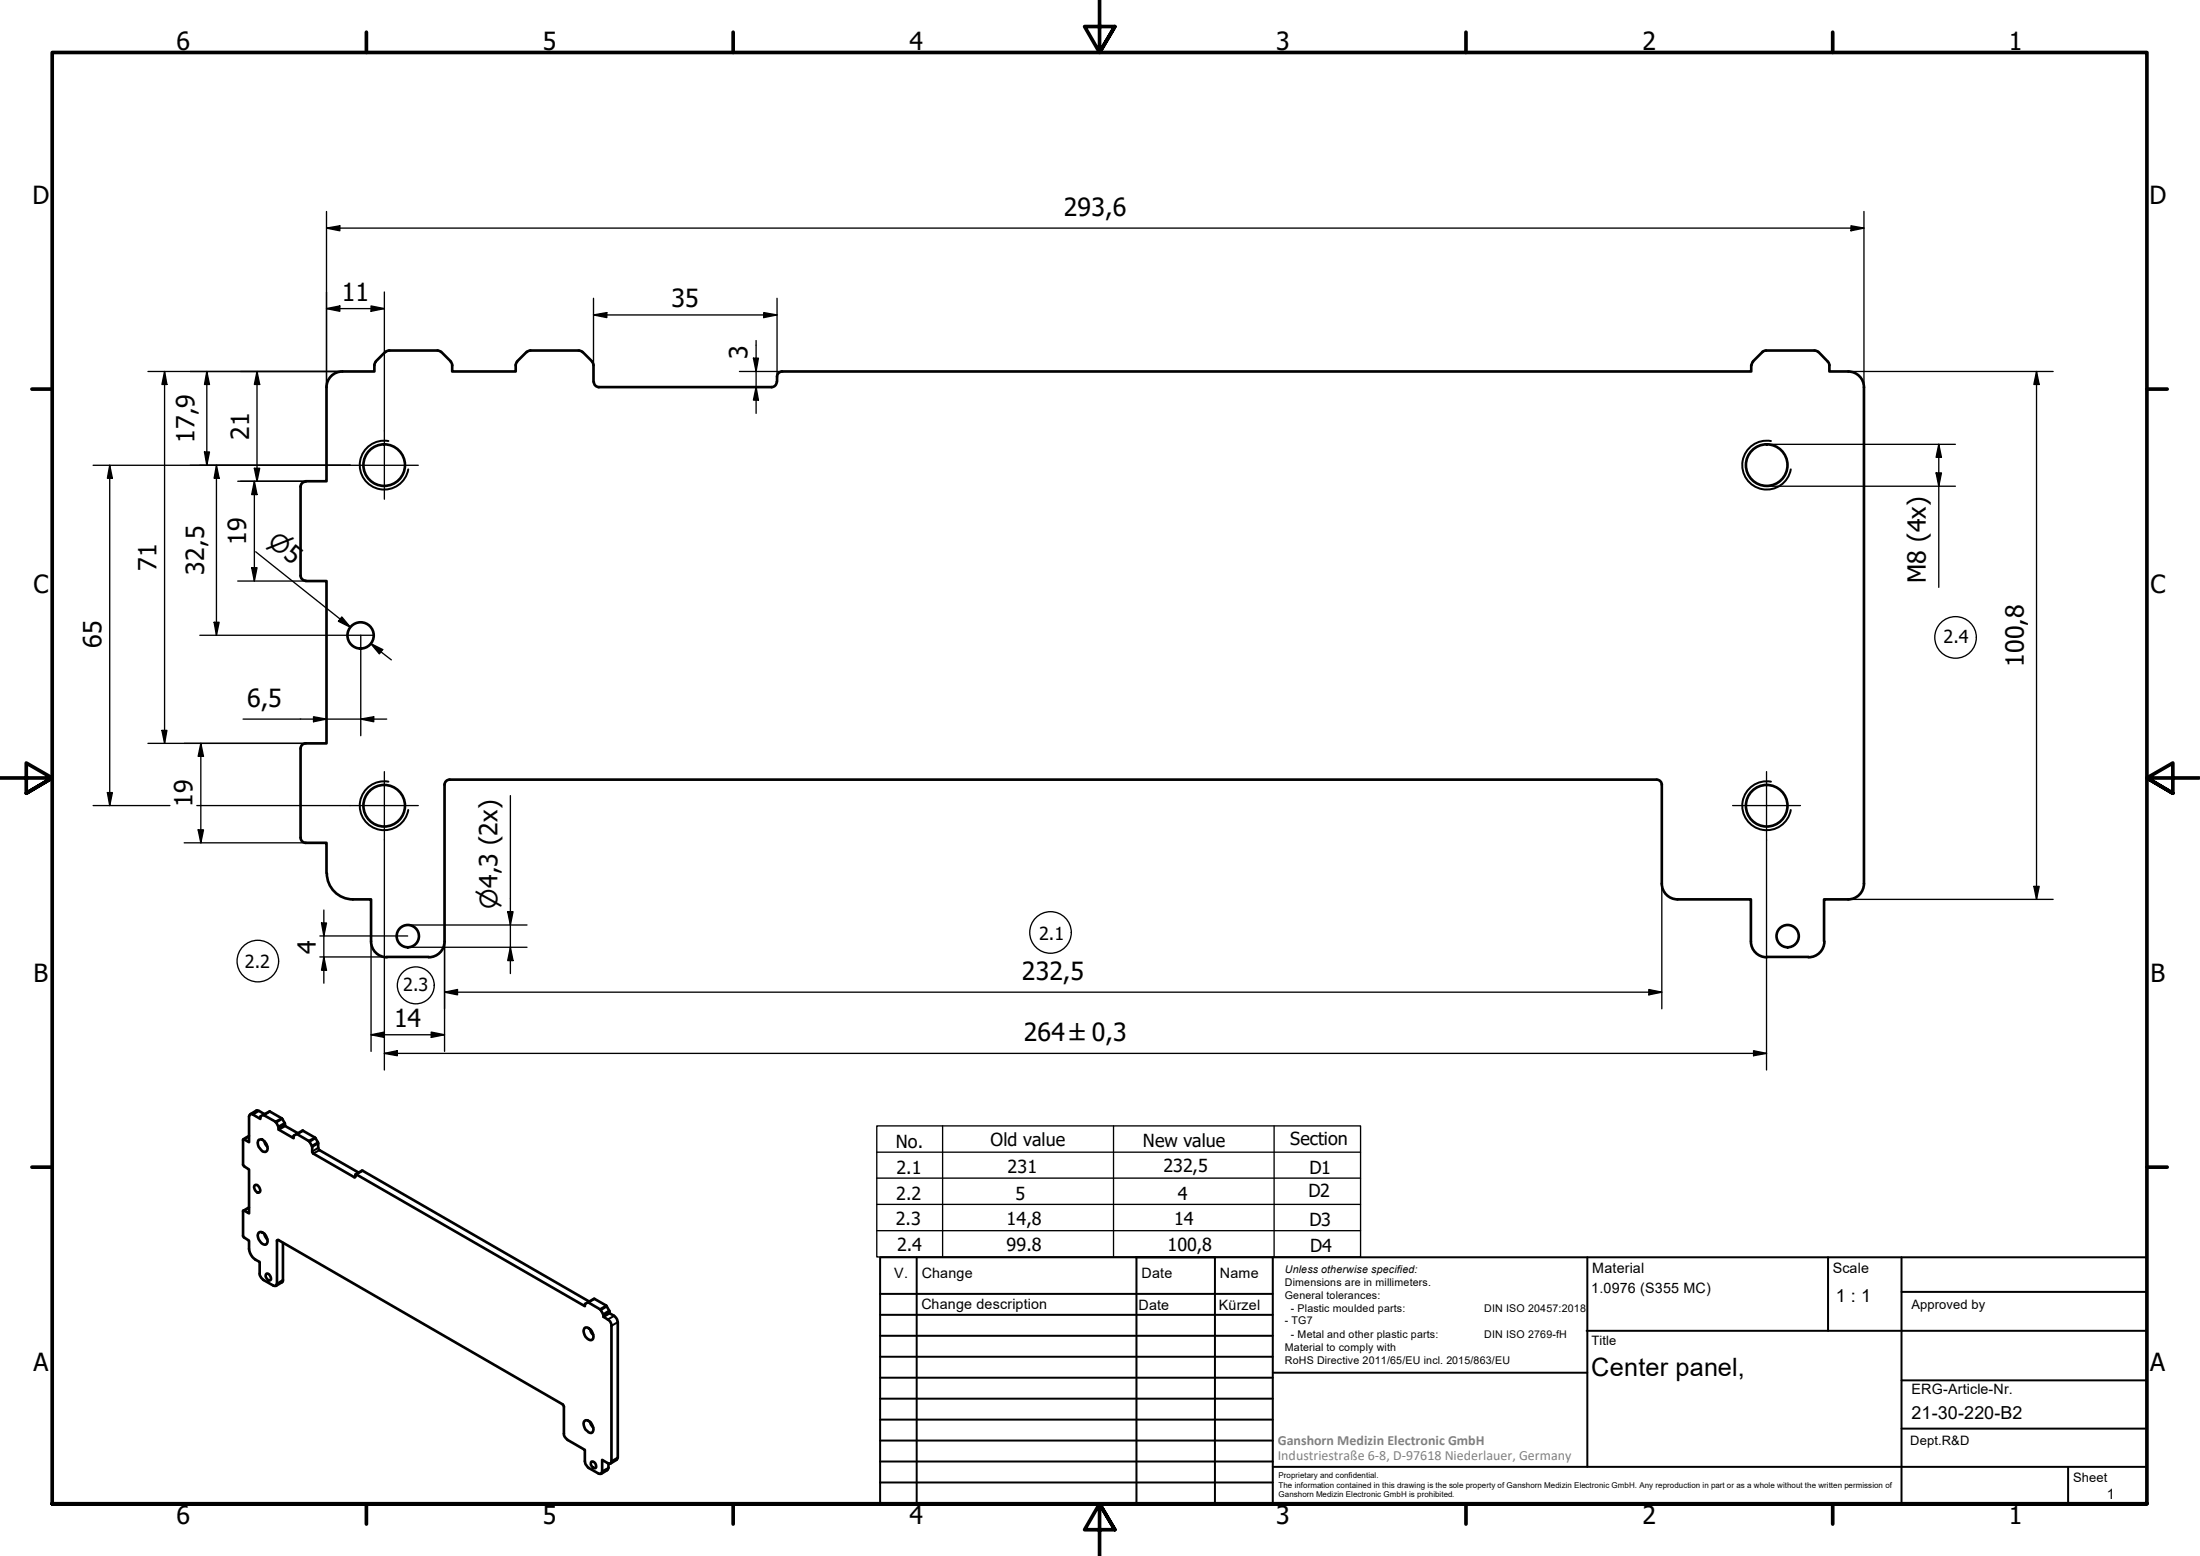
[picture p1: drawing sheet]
<svg xmlns="http://www.w3.org/2000/svg" width="420mm" height="297mm" viewBox="0 0 420 297" stroke-linecap="round" stroke-linejoin="round" font-family="sans-serif">
<!-- layer: Visible (ISO) -->
<g fill="none" stroke="#000" stroke-width=".51">
<path d="M65.4 70.9a3 3 0 0 0-3 3v18h-4M71.5 69.7v1.2h-6.1M71.8 69l-.3 .7M73.6 67.2l-1.8 1.8M74.3 66.9h9.2l.7 .3M74.3 66.9l-.7 .3M84.3 67.2l1.8 1.8M86.1 69l.3 .7M86.4 69.7v1.2h12.1v-1.2M98.8 69l-.3 .7M100.6 67.2l-1.9 1.8M101.3 66.9h9.2l.7 .3"/>
<path d="M101.3 66.9l-.7 .3M111.3 67.2l1.8 1.8M113.1 69l.2 .7M113.3 69.7v3.2M113.4 72.9a.98 .98 0 0 0 1 1M114.4 73.9h33M148.3 72.9a.98 .98 0 0 1-.9 1M148.4 71.9v1M149.4 70.9a.98 .98 0 0 0-1 1M334.5 69.7v1.2h-185.1M334.8 69l-.3 .7M336.6 67.2l-1.8 1.8"/>
<path d="M337.3 66.9l-.7 .3M337.3 66.9h9.3l.6 .3M347.3 67.2l1.8 1.8M349.1 69l.3 .7M349.4 69.7v1.2h3.6a3 3 0 0 1 3 3v94.8a3 3 0 0 1-3 3h-4.6v8M57.4 92.9v17M58.4 91.9a.98 .98 0 0 0-1 1M57.4 109.9a.98 .98 0 0 0 1 1M58.4 110.9h4v31h-4M58.4 141.9a.98 .98 0 0 0-1 1v17a.99 .99 0 0 0 1 1M84.9 149.8v29.9a3 3 0 0 1-3 3M85.9 148.8h230.5"/>
<path d="M85.9 148.8a.98 .98 0 0 0-1 1M316.4 148.8a.98 .98 0 0 1 1 1M317.4 149.8v18.9a3 3 0 0 0 3 3h14v8a3 3 0 0 0 3 3M58.4 160.9h4v5.8M62.4 166.7a5 5 0 0 0 5 5M67.4 171.7h3.5v8a3 3 0 0 0 3 3M348.4 179.7a3 3 0 0 1-3 3M73.9 182.7h8M337.4 182.7h8M47.6 216.8l-1.1 .7M47.8 212.7l1.3-.8 1.4 .8M49.4 217.6a1.16 1.16 0 0 1 1.5 .9 1 1 0 0 1-.2 1.4 1.7 1.7 0 0 1-1.5-1.7z"/>
<path d="M50.2 212.8l2.6 1.5a1.57 1.57 0 0 1 .4 1.3l1.2-.7M50.5 217.9l.2 .5 .4 .5M53.2 215.6l2.9 1.7v-.5l1.7-1 2.5 1.5a2.36 2.36 0 0 1 .5 2l.2 .3 7.5 4.2M56.6 216.5l2.5 1.5a2.58 2.58 0 0 1 .5 1.9l.2 .3 7.8 4.5h.2l.1-.5h.2l43.6 25.2 .1-.5 1.7-.9 2.3 1.2 .6 1.1v.4a2.34 2.34 0 0 1 1.5 1.4l.1 26.1-.3 .5-1.1 .7M56.9 216.3l-2.5-1.4v-.4l-.6-1-2.3-1.4-1.7 1-.1 .5-1.6-1-.5 .3v5.1l-1.1-.5h-.1v4.9l1.2 .9v8.3l-1.1-.5h-.1v4.9l1.2 .8a3.8 3.8 0 0 0 .6 3.2l.6 .5 .8 .4v2.5l.3 .6 .4 .3 1.9 1.1a.44 .44 0 0 0 .5 0 .44 .44 0 0 0 .2-.4v-8.2l.2-.1 54.3 31.4 .3 .4v5.4l.1 .3 .6 .7 3.3 1.9v2.1l.1 .6 .6 .7 1.9 1.1a.41 .41 0 0 0 .6-.2l.1-2.4 1.1 .6 .4 .1 .3-.3v-26.3l-.2-.3a2.46 2.46 0 0 0-1.3-1.1M47.6 230.5l-1.1 .6M48.6 226.4l.1-.2a.92 .92 0 0 1 .8 1.4 .95 .95 0 0 1-.9-1.2zM49.4 235.3a1.27 1.27 0 0 1 1.7 1.3 .7 .7 0 0 1-.6 1 1.74 1.74 0 0 1-1.1-2.3zM50.5 235.5l.2 .6 .4 .5M54 237.3v7.2v.2l-1.3 .8M67.9 224.1l1.3-.7 .1 .1 43.2 25M50.8 243.3l.1-.2a.89 .89 0 0 1 .7 1.3 .84 .84 0 0 1-.8-1.1z"/>
<path d="M111.6 253.5a1.27 1.27 0 0 1 1.7 1.3 .75 .75 0 0 1-.3 1 1.63 1.63 0 0 1-1.4-2.3zM112.2 248.7l2.5 1.3 .5 .9 .1 .5 1.1-.7M112.7 253.7l.2 .7 .4 .4M111.6 271.3a1.27 1.27 0 0 1 1.7 1.2 .66 .66 0 0 1-.2 1 .66 .66 0 0 1-1-.3 1.53 1.53 0 0 1-.5-1.9zM112.7 271.4l.2 .6 .4 .5M112.9 279.1a.79 .79 0 0 1 .8 .3 .79 .79 0 0 1 0 .9l-.5-.2a.83 .83 0 0 1-.3-1zM116.2 279.4l-.1 1.1-1.3 .9"/>
<circle cx="73.4" cy="88.8" r="4"/>
<circle cx="337.4" cy="88.8" r="4"/>
<circle cx="68.9" cy="121.3" r="2.51"/>
<circle cx="73.4" cy="153.8" r="4"/>
<circle cx="337.4" cy="153.8" r="4"/>
<circle cx="77.9" cy="178.7" r="2.13"/>
<circle cx="341.4" cy="178.7" r="2.13"/>
</g>
<!-- layer: Visible Narrow (ISO) -->
<g fill="none" stroke="#000" stroke-width=".38">
<path d="M74.2 84.2a4.7 4.7 0 0 0-5.4 3.8 4.7 4.7 0 0 0 3.8 5.4 4.7 4.7 0 0 0 5.4-3.8M338.2 84.2a4.7 4.7 0 0 0-5.4 3.8 4.7 4.7 0 0 0 3.8 5.4 4.7 4.7 0 0 0 5.4-3.8M74.2 149.2a4.7 4.7 0 0 0-5.4 3.8 4.7 4.7 0 0 0 3.8 5.4 4.7 4.7 0 0 0 5.4-3.8M338.2 149.2a4.7 4.7 0 0 0-5.4 3.8 4.7 4.7 0 0 0 3.8 5.4 4.7 4.7 0 0 0 5.4-3.8M47.6 217l-.9 .5M49.5 212.1l-1.2 .7M51.6 212.2l-1.2 .7M53.8 213.5l-1.2 .6M53.9 213.6l-1.1 .7M54.4 214.4l-1.3 .7M54.4 214.6l-1.2 .7M57.9 215.9l-1.1 .6"/>
<path d="M60.1 217.2l-1.2 .6M60.3 217.3l-1.2 .7M60.7 218l-1.1 .7M60.8 218.3l-1.2 .6M60.8 219.1l-1.2 .7M61 219.6l-1.2 .6M47.6 230.6l-.9 .5M53.1 236.7l-.2 .2M67.9 224.6l-.3 .1M69.3 223.5l-1.2 .7M54 244.3l-1.1 .7M113.5 248l-1.1 .7"/>
<path d="M115.8 249.2l-1.2 .7M115.9 249.4l-1.2 .7M116.3 250.2l-1.1 .7M116.4 250.4l-1.1 .7M117.3 251.2l-1.2 .7M118 252.4l-1.2 .7M118 278.2l-1.2 .7M116.2 280.2l-1.2 .6"/>
</g>
<!-- layer: Border (ISO) -->
<g fill="none" stroke="#000" stroke-width=".7">
<path d="M70 6.1v3.9M140 6.1v3.9M210 0v10l-2.9-4.9h5.8l-2.9 4.9 2.9-4.9M280 6.1v3.9M350 6.1v3.9M6.1 74.3h3.9M410 74.3h3.9M0 148.5h10l-5-2.8v5.7l5-2.9-5 2.9M420 148.5h-10l5-2.8v5.7l-5-2.9 5 2.9M6.1 222.8h3.9M410 222.8h3.9M10 287.1v-277.1h400v277.1h-400h400"/>
<path d="M70 287.1v3.8M140 287.1v3.8M212.9 292l-2.9-4.9 2.9 4.9h-5.8l2.9-4.9v9.9M280 287.1v3.8M350 287.1v3.8"/>
</g>
<!-- layer: TitleBlock -->
<g fill="none" stroke="#000" stroke-width=".38">
<path d="M168.1 251h75M168.1 247h75M168.1 255h75M168.1 259h75M175.1 240v47M216.9 240h15M217 240v47M232 240v47M243.1 240.1v46.9h-75v-47h241.9v47.1h-167M303 254h107M303.1 240v40M349.1 240v14"/>
<path d="M363.2 240v47.1M363.2 246.6h46.8M168.1 271h75M168.1 263h75M168.1 267h75M168.1 275h75M168.1 279h75M243.1 262.1h60M363.2 272.7h46.8M363.2 263.5h46.8M168.1 283h75M216.9 287h15"/>
<path d="M243.1 280h166.9M395 280.1v7"/>
</g>
<!-- layer: Sketch Geometry (ISO) -->
<g fill="none" stroke="#000" stroke-width=".25">
<path d="M167.4 214.9h92.4v25.1h-92.4zM167.4 219.9h92.4M180 214.9v25.1M212.7 214.9v25.1M243.3 214.9v25.1M167.4 229.9h92.4M167.4 234.9h92.4M167.4 224.9h92.4"/>
<circle cx="373.5" cy="121.7" r="4"/>
<circle cx="200.6" cy="178" r="4"/>
<circle cx="49.2" cy="183.5" r="4"/>
<circle cx="79.4" cy="188.1" r="3.5"/>
</g>
<!-- layer: Dimension (ISO) -->
<g fill="none" stroke="#000" stroke-width=".25">
<path d="M62.4 43.5l2.5-.4v1zM62.4 58.9l2.5-.5v1zM62.4 43.5h293.6M62.4 40.4v33.5M62.4 58.9h11M70.9 58.4l2.5 .5-2.5 .5zM73.4 55.7v26.6M113.3 56.9v12.8M145.9 59.7l2.5 .4-2.5 .5zM148.4 56.9v15M353.5 43.1l2.5 .4-2.5 .6zM356 40.4v33.5"/>
<path d="M28.3 70.9h37.1M31.4 70.9l.5 2.5h-1zM31.4 70.9v71M39.5 70.9l.5 2.5h-.9zM39.5 70.9v17.9M49.1 70.9l.5 2.5h-1zM49.1 70.9v21M113.3 60.1l2.6-.4v.9zM113.3 60.1h35.1M141.2 70.9h8.2M143.9 68.4h.9l-.4 2.5zM144.4 73.9l.4 2.5h-.9z"/>
<path d="M144.4 65v13.9M353 70.9h39.1M388.9 70.9l.5 2.5h-1zM388.9 70.9v100.8M17.8 88.8h49.1M21 88.8l.5 2.5h-1zM21 88.8v65M39.1 86.3h.9l-.5 2.5zM41.3 88.8l.5 2.5h-.9zM41.3 88.8v32.5M45.4 91.9h13M48.6 89.4h1l-.5 2.5z"/>
<path d="M48.6 91.9l.5 2.5h-1zM48.6 91.9v19M337.4 84.8h36M337.4 92.8h36M369.8 90.3h1l-.5 2.5zM370.3 84.8l.5 2.5h-1zM370.3 84.8v27.3M40.9 118.8h.9l-.5 2.5zM45.4 110.9h13M48.1 108.4h1l-.5 2.5zM48.8 105.3l18.1 14.4-1.9-1.5M65.3 117.8l1.6 1.9-2.3-1.1z"/>
<path d="M30.9 139.4h1l-.5 2.5zM38.2 121.3h33.2M46.4 137.3h27.5M59.9 136.8l2.5 .5-2.5 .5zM68.9 137.3l2.5-.5v1zM68.9 121.3v19.1M70.8 122.9l2.3 1.1-.6 .8zM70.8 122.9l3.9 3.1M17.8 153.8h14.6M20.5 151.3h1l-.5 2.5zM28.3 141.9h30.1M37.6 153.8h29.3"/>
<path d="M37.8 158.4h1.1l-.5 2.5zM38.4 141.9l.5 2.5h-1.1zM38.4 141.9v19M97.5 151.9v34M35.2 160.9h23.2M61.1 178.7h16.8M61.4 176.2h1l-.6 2.5zM61.8 173.7v14M70.9 179.7v21M73.4 160.3v44M77.9 176.6h22.7M84.9 179.7v21"/>
<path d="M97 174h1l-.5 2.6zM317.4 168.7v23.9M337.4 160.3v44M353 171.7h39.1M388.4 169.2h1l-.5 2.5zM61.1 182.7h12.8M61.8 182.7l.6 2.5h-1zM70.9 197.5l2.5-.5v1zM70.9 197.5h14M77.9 180.8h22.7M82.4 197l2.5 .5-2.5 .5zM84.9 189.4l2.5-.5v1z"/>
<path d="M84.9 189.4h232.5M97.5 180.8l.5 2.6h-1zM314.9 188.9l2.5 .5-2.5 .5zM73.4 201.1l2.5-.5v.9zM73.4 201.1h264M334.9 200.6l2.5 .5-2.5 .4z"/>
</g>
<g fill="#000">
<path d="M62.4 43.5l2.5-.4v1zM62.4 58.9l2.5-.5v1zM70.9 58.4l2.5 .5-2.5 .5zM113.3 60.1l2.6-.4v.9zM353.5 43.1l2.5 .4-2.5 .6zM31.4 70.9l.5 2.5h-1zM39.5 70.9l.5 2.5h-.9zM49.1 70.9l.5 2.5h-1zM143.9 68.4h.9l-.4 2.5zM144.4 73.9l.4 2.5h-.9zM145.9 59.7l2.5 .4-2.5 .5zM388.9 70.9l.5 2.5h-1z"/>
<path d="M21 88.8l.5 2.5h-1zM39.1 86.3h.9l-.5 2.5zM41.3 88.8l.5 2.5h-.9zM48.6 89.4h1l-.5 2.5zM48.6 91.9l.5 2.5h-1zM369.8 90.3h1l-.5 2.5zM370.3 84.8l.5 2.5h-1zM40.9 118.8h.9l-.5 2.5zM48.1 108.4h1l-.5 2.5zM65.3 117.8l1.6 1.9-2.3-1.1zM30.9 139.4h1l-.5 2.5zM59.9 136.8l2.5 .5-2.5 .5z"/>
<path d="M68.9 137.3l2.5-.5v1zM70.8 122.9l2.3 1.1-.6 .8zM20.5 151.3h1l-.5 2.5zM37.8 158.4h1.1l-.5 2.5zM38.4 141.9l.5 2.5h-1.1zM61.4 176.2h1l-.6 2.5zM97 174h1l-.5 2.6zM388.4 169.2h1l-.5 2.5zM61.8 182.7l.6 2.5h-1zM70.9 197.5l2.5-.5v1zM82.4 197l2.5 .5-2.5 .5zM84.9 189.4l2.5-.5v1z"/>
<path d="M97.5 180.8l.5 2.6h-1zM314.9 188.9l2.5 .5-2.5 .5zM73.4 201.1l2.5-.5v.9zM334.9 200.6l2.5 .5-2.5 .4z"/>
</g>
<!-- layer: Center Mark (ISO) -->
<path d="M66.9 88.8h13M73.4 82.3v13M66.9 153.8h13M73.4 147.3v13M330.9 153.8h13M337.4 147.3v13" fill="none" stroke="#000" stroke-width=".25"/>
<g font-size="4.8">
<text x="33.7" y="9.6">6</text>
<text x="103.7" y="9.6">5</text>
<text x="173.7" y="9.6">4</text>
<text x="243.7" y="9.6">3</text>
<text x="313.7" y="9.6">2</text>
<text x="383.7" y="9.6">1</text>
<text x="6.2" y="38.9">D</text>
<text x="203.2" y="41.2">293,6</text>
<text x="410.5" y="38.9">D</text>
<text x="65.3" y="57.4">11</text>
<text x="128.3" y="58.5">35</text>
<text x="142.7" y="68.4" transform="rotate(-90 142.7 68.4)">3</text>
<text x="47.6" y="84" transform="rotate(-90 47.6 84)">21</text>
<text x="37.1" y="84.5" transform="rotate(-90 37.1 84.5)">17,9</text>
<text x="47" y="104" transform="rotate(-90 47 104)">19</text>
<text x="6.4" y="113.1">C</text>
<text x="29.9" y="109" transform="rotate(-90 29.9 109)">71</text>
<text x="39" y="109.7" transform="rotate(-90 39 109.7)">32,5</text>
<text x="367.8" y="111.4" transform="rotate(-90 367.8 111.4)">M8 (4x)</text>
<text x="410.7" y="113.1">C</text>
<text x="19.4" y="123.6" transform="rotate(-90 19.4 123.6)">65</text>
<text x="386.5" y="127.3" transform="rotate(-90 386.5 127.3)">100,8</text>
<text x="47.2" y="134.9">6,5</text>
<text x="36.8" y="154" transform="rotate(-90 36.8 154)">19</text>
<text x="60.3" y="182" transform="rotate(-90 60.3 182)">4</text>
<text x="6.4" y="187.4">B</text>
<text x="195.1" y="187.1">232,5</text>
<text x="410.7" y="187.4">B</text>
<text x="75.2" y="196">14</text>
<text x="195.5" y="198.7">264 ±0,3</text>
<text x="6.4" y="261.7">A</text>
<text x="303.9" y="262.7">Center panel,</text>
<text x="410.7" y="261.7">A</text>
<text x="33.7" y="290.9">6</text>
<text x="103.7" y="290.9">5</text>
<text x="173.7" y="290.9">4</text>
<text x="243.7" y="290.9">3</text>
<text x="313.7" y="290.9">2</text>
<text x="383.7" y="290.9">1</text>
</g>
<g font-size="4.6">
<text x="50.9" y="103.9" transform="rotate(39 50.9 103.9)">⌀5</text>
<text x="95" y="173.5" transform="rotate(-90 95 173.5)">⌀4,3 (2x)</text>
</g>
<g font-size="3.4">
<text x="371.2" y="122.7">2.4</text>
<text x="198.4" y="179.4">2.1</text>
<text x="46.7" y="184.8">2.2</text>
<text x="77" y="189.2">2.3</text>
<text x="171.1" y="219.2">No.</text>
<text x="189.2" y="218.7">Old value</text>
<text x="218.2" y="218.9">New value</text>
<text x="246.4" y="218.6">Section</text>
<text x="171.2" y="224.2">2.1</text>
<text x="192.4" y="224">231</text>
<text x="222.2" y="223.8">232,5</text>
<text x="250.1" y="224.2">D1</text>
<text x="171.1" y="233.9">2.3</text>
<text x="171.1" y="229.2">2.2</text>
<text x="192.2" y="233.9">14,8</text>
<text x="193.9" y="229.2">5</text>
<text x="224.2" y="233.9">14</text>
<text x="224.9" y="229.2">4</text>
<text x="249.9" y="228.6">D2</text>
<text x="250.1" y="234">D3</text>
<text x="171.3" y="238.8">2.4</text>
<text x="192.2" y="238.9">99.8</text>
<text x="222.9" y="238.7">100,8</text>
<text x="250.2" y="239">D4</text>
<text x="350.6" y="248.5">1 : 1</text>
<text x="365.1" y="270.9">21-30-220-B2</text>
</g>
<g font-size="2.7">
<text x="170.8" y="244">V.</text>
<text x="176" y="244">Change</text>
<text x="218" y="244">Date</text>
<text x="233" y="244">Name</text>
<text x="304.1" y="243">Material</text>
<text x="350" y="243.1">Scale</text>
<text x="176" y="249.9">Change description</text>
<text x="217.4" y="250">Date</text>
<text x="232.8" y="250">Kürzel</text>
<text x="303.9" y="246.8">1.0976 (S355 MC)</text>
<text x="365.1" y="266.1">ERG-Article-Nr.</text>
<text x="402.3" y="286.2">1</text>
</g>
<g font-size="2.7" fill="#808080">
<text x="244" y="275.8">Ganshorn Medizin Electronic GmbH</text>
<text x="244" y="278.7">Industriestraße 6-8, D-97618 Niederlauer, Germany</text>
</g>
<g font-size="2.5">
<text x="365.1" y="249.9">Approved by</text>
<text x="304" y="256.8">Title</text>
<text x="364.8" y="275.8">Dept.R&amp;D</text>
<text x="395.9" y="282.9">Sheet</text>
</g>
<g font-size="2">
<text x="245.4" y="242.9">Unless otherwise specified:</text>
<text x="245.4" y="245.4">Dimensions are in millimeters.</text>
<text x="245.4" y="247.9">General tolerances:</text>
<text x="246.5" y="250.4">- Plastic moulded parts:</text>
<text x="283.5" y="250.4">DIN ISO 20457:2018</text>
<text x="245.4" y="252.8">- TG7</text>
<text x="245.4" y="257.9">Material to comply with</text>
<text x="246.5" y="255.4">- Metal and other plastic parts:</text>
<text x="283.5" y="255.4">DIN ISO 2769-fH</text>
<text x="245.4" y="260.3">RoHS Directive 2011/65/EU incl. 2015/863/EU</text>
</g>
<g font-size="1.5">
<text x="244.2" y="282.2">Proprietary and confidential.</text>
<text x="244.2" y="284">The information contained in this drawing is the sole property of Ganshorn Medizin Electronic GmbH. Any reproduction in part or as a whole without the written permission of</text>
<text x="244.2" y="285.8">Ganshorn Medizin Electronic GmbH is prohibited.</text>
</g>
</svg>
